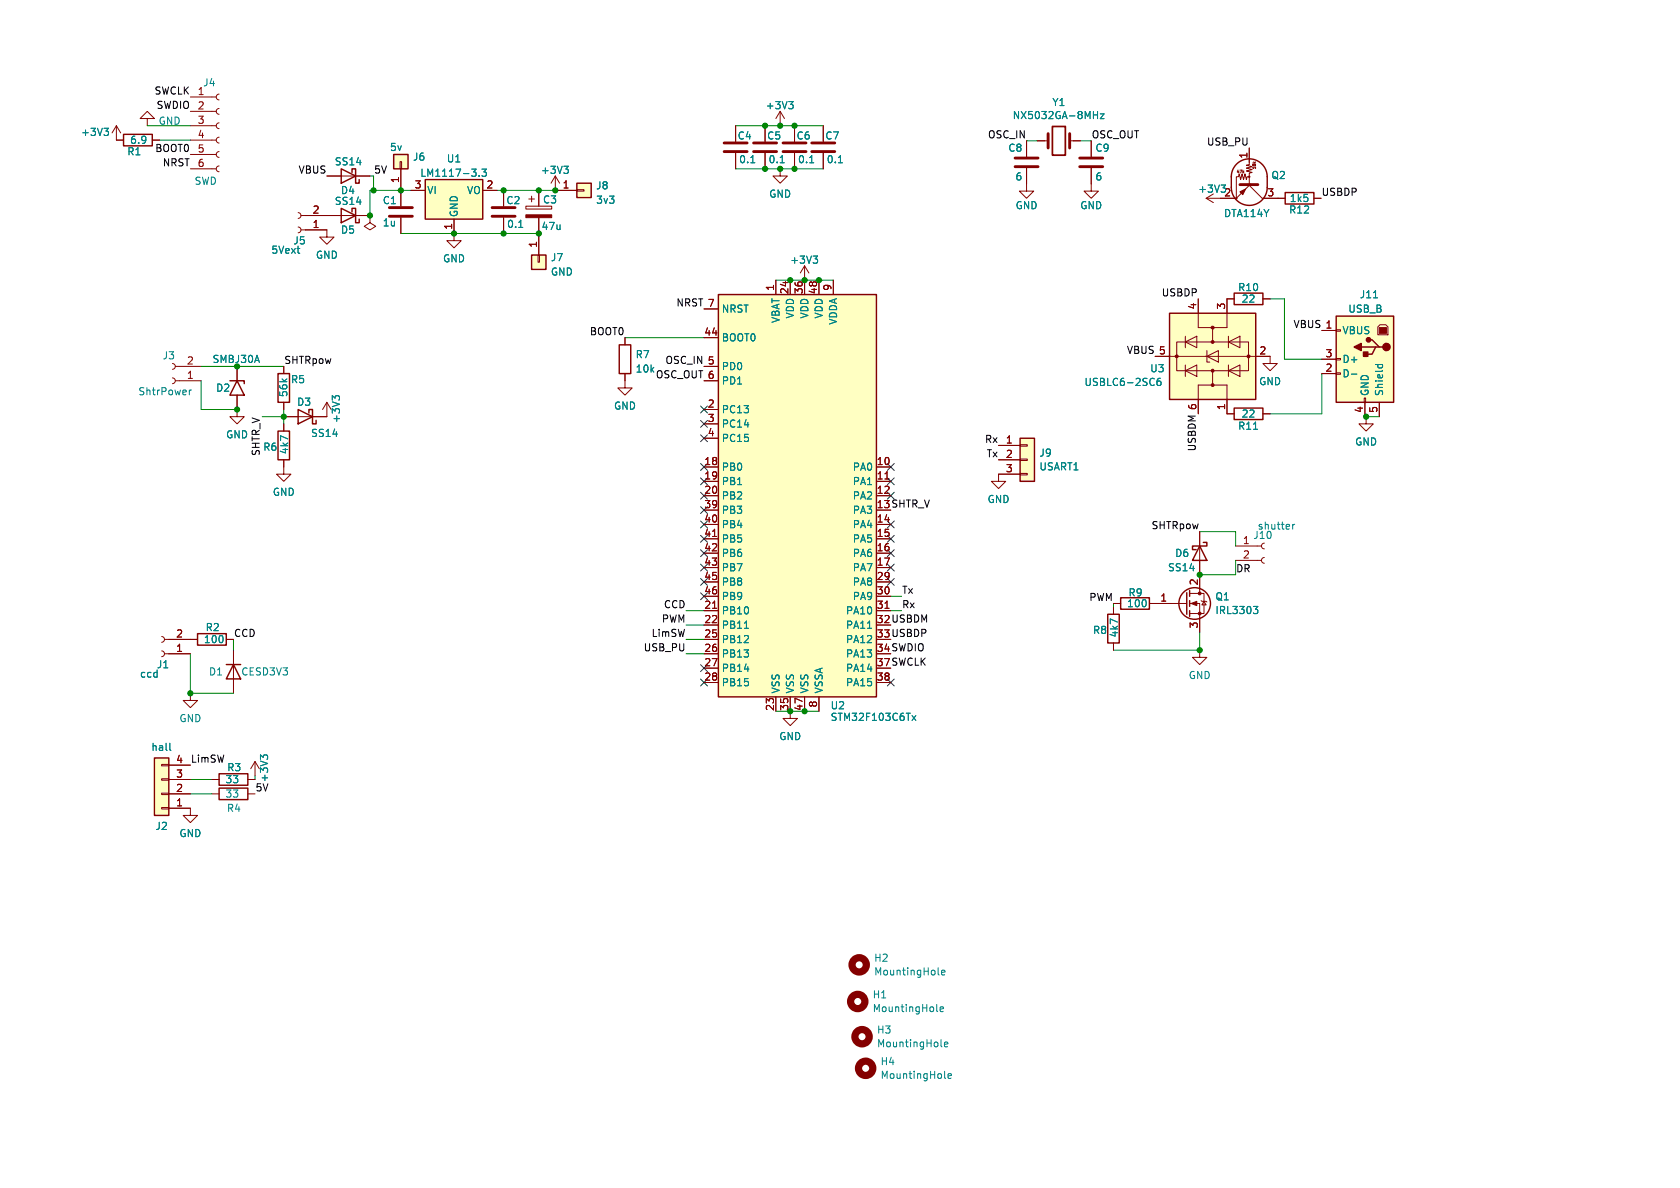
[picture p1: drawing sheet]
<svg xmlns="http://www.w3.org/2000/svg" width="297mm" height="210mm" viewBox="0 0 297 210" stroke-linecap="round" stroke-linejoin="round" font-family="sans-serif">
<g fill="none" stroke="#840000" stroke-width=".18">
<path d="M52.7 37.6l.4 .1 .1 .4-.1 .4-.4 .1M53.2 38.1h4.6M215.8 35.1h2.5M218.9 30l-.2 .4M219.2 30.1h.3l-.2 .5M219.7 30.1v.5M219.8 30.4l.1 .2M219.9 30.2l-.2 .2M220.6 32.5l2.5 2.6h4.1M220.9 31.2h-.4l-.2 .6-.2-1.1-.3 1.1-.2-1.1-.3 1.1-.2-1.1-.2 .5h-.3v3.9l2.5-2.6M220.9 26.2v2.9l-.6 .1 1.1 .3-1.1 .2 1.1 .3-1.1 .2 1.1 .3-.5 .1v1.9M221.5 28.8h.5"/>
<path d="M221.5 29.1v.1M221.6 28.6l.2 .2M222 29.7h-.5M222 28.6l-.2 .2M232.3 35.1h1.3M52.7 40.1l.4 .2 .1 .3-.1 .4-.4 .1M53.2 40.6h4.6"/>
<circle cx="218.6" cy="35.1" r=".13"/>
<circle cx="220.9" cy="31.2" r=".13"/>
</g>
<path d="M52.9 44.8h.1" fill="none" stroke="#008484" stroke-width=".18"/>
<path d="M218.6 29a3.2 3.2 0 0 1 3.5-.7 3.2 3.2 0 0 1 1.9 2.9v1.9a3.2 3.2 0 0 1-3.1 3.2 3.2 3.2 0 0 1-3.2-3.2v-1.9a3.2 3.2 0 0 1 .9-2.2zM227.2 34h5.1v2.1h-5.1z" fill="none" stroke="#840000" stroke-width=".25"/>
<path d="M219.2 32.6h3.2z" fill="#840000" stroke="#840000" stroke-width=".51"/>
<path d="M219.2 33.9l1-.5-.5 1z" fill="#840000" stroke="#840000" stroke-width=".18"/>
<path d="M236.2 55.9h10.2v15.2h-10.2z" fill="#ffffc2"/>
<path d="M218.2 51.8h5.1v2h-5.1zM236.2 55.9h10.2v15.2h-10.2zM240.7 61.3h2.5M241.9 60.1h.7l1.2 1.2h.7M243.8 61.3h-.6l-.6 1.3h-1.3" fill="none" stroke="#840000" stroke-width=".25"/>
<g fill="#840000" stroke="#840000" stroke-width=".25">
<path d="M239.4 61.3l1.3-.6v1.3z"/>
<path d="M241 62.2h.8v.8h-.8z"/>
<circle cx="245.1" cy="61.3" r=".63"/>
<circle cx="241.9" cy="60.1" r=".38"/>
</g>
<path d="M243.8 57.9h1.3v1h-1.3z" fill="#840000" stroke="#840000" stroke-width=".18"/>
<g fill="none" stroke="#840000" stroke-width=".18">
<path d="M216.9 52.8h1.3M223.3 52.8h1.2M233.7 58.4h2.5M236.2 58.3h.8v.2h-.8zM243.6 57.8l.4-.4h1l.4 .4v1.4h-1.8zM224.5 63v1.3h-1.2l1.2 1.2 1.3-1.2h-1.3M233.7 66h2.5M233.7 63.5h2.5M236.2 65.9h.8v.3h-.8zM236.2 63.4h.8v.2h-.8zM241.2 70.4h.2v.7h-.2zM241.3 71.1v2.6"/>
<path d="M243.8 71.1v2.6"/>
</g>
<path d="M242.8 52.6h.7M238.9 66.1h1M243.1 64.4h1.3M243.6 64.4v.4M244.4 64.4v.4" fill="none" stroke="#008484" stroke-width=".18"/>
<path d="M206.8 55.4h15.2v15.2h-15.2z" fill="#ffffc2"/>
<path d="M21.8 23.7h5.1v2.1h-5.1zM60.3 29.8l2.6 1.3-2.6 1.3zM60.3 36.8l2.6 1.3-2.6 1.3zM62.2 30.5v-.7h.7v2.6h.6v-.6M62.2 37.5v-.7h.7v2.6h.6v-.7M206.8 55.4h15.2v15.2h-15.2zM40.6 67.3h2.6v.5M41.9 67.3l1.3 2.6h-2.6zM49.1 66h2.1v5.1h-2.1zM52.7 72.4l2.5 1.3-2.5 1.2zM54.6 73v-.6h.6v2.5h.7v-.6" fill="none" stroke="#840000" stroke-width=".25"/>
<g fill="#840000" stroke="#840000" stroke-width=".18">
<circle cx="214.4" cy="68.1" r=".25"/>
<circle cx="214.4" cy="65.5" r=".25"/>
<circle cx="220.7" cy="63" r=".25"/>
<circle cx="208" cy="63" r=".25"/>
<circle cx="214.4" cy="60.5" r=".25"/>
<circle cx="214.4" cy="57.9" r=".25"/>
</g>
<g fill="none" stroke="#840000" stroke-width=".18">
<path d="M33.7 19.7h4.5M33.7 17.1h4.5M38.7 19.2l-.3 .1-.2 .4 .2 .4 .3 .1M38.7 16.6l-.3 .2-.2 .4 .2 .3 .3 .2M137.9 19.7l-.7 1.3M137.9 19.7v2.5M137.9 19.7l.8 1.3M20.6 22.2v2.6h1.2M20.6 22.2l.7 1.3M20.6 22.2l-.8 1.3M26 21h1.3l-1.3-1.3-1.2 1.3h1.2v1.2M26.9 24.8h1.3"/>
<path d="M33.7 29.8h4.5M33.7 27.3h4.5M33.7 24.8h4.5M33.7 22.2h4.5M38.7 29.3l-.3 .2-.2 .4 .2 .3 .3 .2M38.7 26.8l-.3 .2-.2 .3 .2 .4 .3 .1M38.7 24.3l-.3 .1-.2 .4 .2 .3 .3 .2M38.7 21.7l-.3 .2-.2 .3 .2 .4 .3 .1M57.8 31.1h7.6M57.8 38.1h7.6M65.4 38.1v1.3l1 .6-1 .6-1-.6 1-.6M65.4 38.1h.1"/>
<path d="M130 22.2v2.8M130 27.1v2.7M135.3 22.2v2.8M135.3 27.1v2.7M137.9 29.8v1.3h1.3l-1.3 1.3-1.2-1.3h1.2M140.5 22.2v2.8M140.5 27.1v2.7M145.5 22.2v2.8M145.5 27.1v2.7M213.2 35.1l1.3 .7M213.2 35.1h2.6M214.5 34.3l-1.3 .8"/>
<path d="M57.8 40.6v1.3h1.3l-1.3 1.3-1.3-1.3h1.3M142.2 47l-.7 1.3M142.2 47v2.5M142.2 47l.8 1.3M209.5 59.4v2.1M211.8 52.8v5.1h2.6v2.6M216.9 52.8v5.1h-2.5M217.2 59.4v2.1M30.5 64.3l.3 .1 .2 .4-.2 .3-.3 .2M30.5 66.8l.3 .2 .2 .3-.2 .4-.3 .1M31 64.8h4.6M31 67.3h4.6"/>
<path d="M41.9 64.8v2.5M41.9 69.9v2.5M50.2 64.8v1.2M50.2 71.1v1.3M57.8 71.1l-.8 1.3M57.8 71.1v2.6h-7.6M57.8 71.1l.7 1.3M204.2 63h20.3M208 60.5h12.7v5h-12.7zM209.5 65.5l2.1-1v2zM209.5 60.5l2.1-1.1v2.1zM209.5 64.5v2"/>
<path d="M213.4 63l2-1v2zM213.4 62v2h.5M214.4 65.5v2.6h-2.6v5.1M214.4 68.1h2.5v5.1M217.2 65.5l2-1v2zM217.2 60.5l2-1.1v2.1zM217.2 64.5v2"/>
</g>
<g fill="none" stroke="#008484" stroke-width=".18">
<path d="M139.4 18h.8l-.4 .4M140 18.4l.2 .3v.3l-.2 .2M18.4 22.7h.8l-.5 .5M18.9 23.2l.3 .2v.3l-.3 .2M132.7 28.8h.7M137.9 28.8h.8M143.1 28.8h.8M148.2 28.8h.7M215.9 32.7h.8l-.5 .5M143.8 45.3h.7l-.4 .4M144.3 45.7l.2 .3v.3l-.2 .2M33.5 68.9v.9"/>
<path d="M33.8 68.9l-.3 .3M59.2 70.4l-.5-.5v.8M59.2 70.2l.3-.3h.3l.2 .3M205.1 66.9h-.3a.86 .86 0 0 0 0 1.2l.4-.1 .1-.4-.3-.2h-.3l-.2 .2"/>
</g>
<path d="M128 26.8h4.1M128 25.3h4.1M133.2 26.8h4.1M133.2 25.3h4.1M138.4 26.8h4.1M138.4 25.3h4.1M143.5 26.8h4.1M143.5 25.3h4.1" fill="none" stroke="#840000" stroke-width=".51"/>
<path d="M69.6 27.3h2.5v2.5h-2.5z" fill="#ffffc2"/>
<path d="M70.7 28.6h.3v1.2h-.3zM70.9 29.8v3.9M196.8 107.3v1.3M196.8 113.7v1.2" fill="none" stroke="#840000" stroke-width=".18"/>
<path d="M69.6 27.3h2.5v2.5h-2.5zM195.8 108.6h2.1v5.1h-2.1z" fill="none" stroke="#840000" stroke-width=".25"/>
<path d="M180.3 77.5h2.6v7.6h-2.6z" fill="#ffffc2"/>
<g fill="none" stroke="#840000" stroke-width=".18">
<path d="M98.2 31.1l-.8 1.3M98.2 31.1v2.6M98.2 31.1l.7 1.3M176.5 78.7h3.8M180.3 78.6h1.3v.3h-1.3zM176.5 81.3h3.8M180.3 83.7h1.3v.2h-1.3zM180.3 81.2h1.3v.2h-1.3zM180.3 83.8h-3.8v1.3h-1.2l1.2 1.3 1.3-1.3h-1.3M212.1 94v10.9M218.4 99.1h4.6M218.4 96.5h4.6"/>
<path d="M223.5 98.6l-.3 .1-.2 .4 .2 .3 .3 .2M223.5 96l-.3 .2-.2 .3 .2 .4 .3 .1M196.8 106.7h1.3M203.2 106.7h6.6M210.3 106.7h1.8v5.1M210.3 104.9h2.6v3.6h-2.6M212.1 114.9v1.3h-1.3l1.3 1.3 1.3-1.3h-1.3M212.3 106.2l.2 .1h.7l.2 .1M212.9 106.3l.3 .6h-.7z"/>
</g>
<g fill="none" stroke="#840000" stroke-width=".25">
<path d="M180.3 77.5h2.6v7.6h-2.6zM212.1 96.5l1.3 2.6h-2.6zM212.7 95.9h.7v.6h-2.6v.7h.7M198.1 105.7h5.1v2h-5.1zM209.8 104.8v3.8M210.3 104.4v1M210.3 106.2v1M210.3 108v1"/>
<circle cx="211.2" cy="106.7" r="2.79"/>
</g>
<path d="M99.7 29.4h.8l-.5 .5M100.2 29.9l.3 .2v.3l-.3 .3M228.5 92.7v.8M228.9 92.7l-.4 .2M221.6 107.2h.8l-.5 .5 .4 .1 .1 .4-.3 .3h-.3" fill="none" stroke="#008484" stroke-width=".18"/>
<g fill="#840000" stroke="#840000" stroke-width=".18">
<path d="M210.6 106.7l1-.4v.8z"/>
<circle cx="212.1" cy="108.5" r=".25"/>
<circle cx="212.1" cy="104.9" r=".25"/>
</g>
<path d="M102 32.4h2.5v2.5h-2.5z" fill="#ffffc2"/>
<path d="M98.2 33.7h3.8M102 33.5h1.3v.3h-1.3zM80.3 41.3v1.2h1.2l-1.2 1.3-1.3-1.3h1.3" fill="none" stroke="#840000" stroke-width=".18"/>
<path d="M102 32.4h2.5v2.5h-2.5z" fill="none" stroke="#840000" stroke-width=".25"/>
<path d="M75.2 31.8h10.1v6.9h-10.1z" fill="#ffffc2"/>
<path d="M75.2 31.8h10.1v6.9h-10.1zM218.2 72.1h5.1v2.1h-5.1z" fill="none" stroke="#840000" stroke-width=".25"/>
<g fill="none" stroke="#840000" stroke-width=".18">
<path d="M70.9 33.7v2.7M70.9 38.5v2.8M72.6 33.7h2.6M80.3 38.7v2.6M85.3 33.7h2.6M89 33.7v2.7M89 38.5v2.8M93 36.4h4.5v.6h-4.5zM93.5 35.2h1M94 34.7v1M95.2 33.7v2.7M95.2 38.5v2.8"/>
<path d="M216.9 73.2h1.3M223.3 73.2h1.2"/>
</g>
<path d="M84.7 31v.2M85.2 29.9h.8l-.4 .5 .3 .1v.5l-.2 .2-.5-.2M91.7 40.2h.7M221.6 75.9h.7" fill="none" stroke="#008484" stroke-width=".18"/>
<path d="M68.8 38.2h4.1M68.8 36.7h4.1M87 38.2h4.1M87 36.7h4.1" fill="none" stroke="#840000" stroke-width=".51"/>
<path d="M93 38h4.5v.5h-4.5z" fill="#840000" stroke="#840000" stroke-width=".18"/>
<path d="M94 45.1h2.5v2.5h-2.5z" fill="#ffffc2"/>
<path d="M95.1 45.1h.3v1.3h-.3zM95.2 41.3v3.8M110.5 59.7v1.3M110.5 66v2.6h1.3l-1.3 1.3-1.3-1.3h1.3" fill="none" stroke="#840000" stroke-width=".18"/>
<path d="M94 45.1h2.5v2.5h-2.5zM109.5 61h2v5h-2z" fill="none" stroke="#840000" stroke-width=".25"/>
<path d="M127 52.1h27.9v71.1h-27.9z" fill="#ffffc2"/>
<path d="M127 52.1h27.9v71.1h-27.9zM49.1 76.2h2.1v5.1h-2.1zM34.9 112h5.1v2h-5.1zM40 117.5h2.5M41.3 117.5l1.2 2.5h-2.5z" fill="none" stroke="#840000" stroke-width=".25"/>
<g fill="none" stroke="#840000" stroke-width=".18">
<path d="M181.5 29.7v4.1h1.3l-1.3 1.3-1.3-1.3h1.3M181.5 24.9v2.8M183.4 24.9h1.9M189.1 24.9h1.9M192.9 29.7v4.1h1.3l-1.3 1.3-1.3-1.3h1.3M192.9 24.9v2.8M124.5 59.7h2.5M124.5 54.6h2.5M137.2 49.5v2.6M139.7 49.5v2.6M142.2 49.5v2.6M144.8 49.5v2.6"/>
<path d="M147.3 49.5v2.6M41.9 72.4v1.3h1.3l-1.3 1.2-1.3-1.2h1.3M50.2 74.9v1.3M124.5 72.4h2.5M124.5 74.9h2.5M124.5 77.5h2.5M124.5 64.8h2.5M124.5 67.3h2.5M241.5 73.7v1.2h-1.3l1.3 1.3 1.3-1.3h-1.3M50.2 81.3v2.5h-1.3l1.3 1.3 1.2-1.3h-1.2M124.5 82.6h2.5M124.5 85.1h2.5"/>
<path d="M124.5 87.6h2.5M124.5 92.7h2.5M124.5 95.3h2.5M124.5 97.8h2.5M124.5 90.2h2.5M126 94.8h.7M154.9 82.6h2.6M154.9 85.1h2.6M154.9 87.6h2.6M154.9 92.7h2.6M154.9 95.3h2.6M154.9 97.8h2.6"/>
<path d="M156.5 84.7h.7M28.6 112.5l.3 .2 .2 .3-.2 .4-.3 .1M28.6 115.1l.3 .1 .2 .4-.2 .3-.3 .2M29.1 113h5.8M29.1 115.6h4.6M40 113h1.3M41.3 114.9v7.7M124.5 100.3h2.5M124.5 108h2.5M124.5 110.5h2.5M124.5 113h2.5M124.5 115.6h2.5"/>
<path d="M124.5 118.1h2.5M124.5 102.9h2.5M124.5 105.4h2.5M126 107.5h.7M154.9 100.3h2.6M154.9 108h2.6M154.9 102.9h2.6M154.9 105.4h2.6M156.5 107.5h.7M33.7 122.6v1.2h-1.3l1.3 1.3 1.2-1.3h-1.2M45.1 134.6l-.8 1.3M45.1 134.6v2.6"/>
<path d="M45.1 134.6l.7 1.3M124.5 120.7h2.5M137.2 123.2v2.5M139.7 123.2v3.8h1.3l-1.3 1.3-1.3-1.3h1.3M142.2 123.2v2.5M144.8 123.2v2.5M154.9 120.7h2.6M33.7 142.9v1.2h-1.3l1.3 1.3 1.2-1.3h-1.2"/>
</g>
<g fill="none" stroke="#008484" stroke-width=".18">
<path d="M194 19.7v1.3M193.3 20.3h.7M194.5 20.1h.7l-.7 .9h.7M131.6 111.1h.7M153.4 111.1h.7M46.5 133.9l-.5-.5v.8M46.5 133.7l.3-.3h.3l.2 .3M161.2 126.5l.7 .8M161.9 126.5l-.7 .8M165.6 178.6l.2 .2M165.9 172.2l.1 .2M166.2 178.4l.6-.1-.1-.3h-.3l-.2 .2 .1 .6h.4"/>
<path d="M166.5 171.9l.6-.1-.1-.2-.4-.1-.1 .2v.6h.5M166.4 184.9l.1 .2M167 184.6l.6-.1-.1-.2-.4-.1-.1 .2v.6h.5M167 190.5l.2 .1M167.6 190.2l.6-.1-.1-.2-.3-.1-.2 .2 .1 .6h.4"/>
</g>
<path d="M179.5 29.5h4M179.5 27.9h4M185.3 23.6v2.6M189.1 23.6v2.6M190.9 29.5h4M190.9 27.9h4" fill="none" stroke="#840000" stroke-width=".51"/>
<path d="M186.1 22.4h2.2v5h-2.2z" fill="none" stroke="#840000" stroke-width=".3"/>
<g fill="none" stroke="#840000" stroke-width="1.3">
<circle cx="151.6" cy="177" r="1.27"/>
<circle cx="151.9" cy="170.6" r="1.27"/>
<circle cx="152.4" cy="183.3" r="1.27"/>
<circle cx="153" cy="188.8" r="1.27"/>
</g>
<path d="M27.3 134h2.5v10.1h-2.5z" fill="#ffffc2"/>
<g fill="none" stroke="#840000" stroke-width=".18">
<path d="M20.6 24.8h1.2M26.9 24.8h1.3M54 38.1h6.3M57.8 31.1h2.5M62.9 38.1h2.5M62.9 31.1h2.5M65.4 38.1h.1M70.9 29.8v6.6M70.9 38.5v2.8M72.6 33.7h2.6M80.3 38.7v2.6M85.3 33.7h2.6"/>
<path d="M89 33.7v2.7M89 38.5v2.8M95.2 33.7v2.7M95.2 38.5v6.6M98.2 33.7h3.8M130 22.2v2.8M130 27.1v2.7M135.3 22.2v2.8M135.3 27.1v2.7M140.5 22.2v2.8M140.5 27.1v2.7M145.5 22.2v2.8"/>
<path d="M145.5 27.1v2.7M181.5 24.9v2.8M181.5 29.7v2.8M183.4 24.9h1.3M189.7 24.9h1.3M192.9 24.9v2.8M192.9 29.7v2.8M215.8 35.1h2.5M220.9 26.2v2.5M223.4 35.1h3.8M232.3 35.1h1.3M54 40.6h3.8"/>
<path d="M110.5 59.7v1.3M124.5 59.7h2.5M124.5 54.6h2.5M137.2 49.5v2.6M139.7 49.5v2.6M142.2 49.5v2.6M144.8 49.5v2.6M147.3 49.5v2.6M211.8 52.8v2.6M218.2 52.8h-1.3v2.6M223.3 52.8h1.2M233.7 58.4h2.5"/>
<path d="M41.9 64.8v2.5M41.9 69.9v2.5M50.2 64.8v1.2M50.2 71.1v1.3M50.2 74.9v1.3M50.2 73.7h2.5M55.2 73.7h2.6M110.5 66v1.3M124.5 72.4h2.5M124.5 74.9h2.5M124.5 77.5h2.5M124.5 64.8h2.5"/>
<path d="M124.5 67.3h2.5M176.5 78.7h3.8M204.2 63h2.6M211.8 70.6v2.6M216.9 70.6v2.6h1.3M222 63h2.5M223.3 73.2h1.2M233.7 66h2.5M233.7 63.5h2.5M241.3 71.1v2.6M243.8 71.1v2.6M50.2 81.3v1.3"/>
<path d="M124.5 82.6h2.5M124.5 85.1h2.5M124.5 87.6h2.5M124.5 92.7h2.5M124.5 95.3h2.5M124.5 97.8h2.5M124.5 90.2h2.5M126 94.8h.7M154.9 82.6h2.6M154.9 85.1h2.6M154.9 87.6h2.6M154.9 92.7h2.6"/>
<path d="M154.9 95.3h2.6M154.9 97.8h2.6M156.5 84.7h.7M176.5 81.3h3.8M176.5 83.8h3.8M212.1 94v2.5M212.1 99.1v5M29.8 113h5.1M29.8 115.6h3.9M40 113h1.3M124.5 113h2.5M124.5 115.6h2.5"/>
<path d="M124.5 100.3h2.5M124.5 108h2.5M124.5 110.5h2.5M124.5 118.1h2.5M124.5 102.9h2.5M124.5 105.4h2.5M126 107.5h.7M154.9 100.3h2.6M154.9 108h2.6M154.9 102.9h2.6M154.9 105.4h2.6M156.5 107.5h.7"/>
<path d="M196.8 106.7h1.3M196.8 107.3v1.3M196.8 113.7v1.2M203.2 106.7h3.8M212.1 109.2v2.6M28.6 135.1h1.2v.3h-1.2zM28.6 137.7h1.2v.2h-1.2zM29.8 137.8h3.9M29.8 135.3h3.9M37.5 137.8h1.2M43.8 137.8h1.3M124.5 120.7h2.5"/>
<path d="M137.2 123.2v2.5M139.7 123.2v2.5M142.2 123.2v2.5M144.8 123.2v2.5M154.9 120.7h2.6M28.6 140.2h1.2v.3h-1.2zM28.6 142.7h1.2v.3h-1.2zM29.8 142.9h3.9M29.8 140.3h3.9M37.5 140.3h1.2M43.8 140.3h1.3"/>
</g>
<path d="M27.3 134h2.5v10.1h-2.5zM38.7 136.8h5.1v2h-5.1zM38.7 139.3h5.1v2.1h-5.1z" fill="none" stroke="#840000" stroke-width=".25"/>
<g fill="none" stroke="#008484" stroke-width=".18">
<path d="M139.4 18h.8l-.4 .4M140 18.4l.2 .3v.3l-.2 .2M194 19.7v1.3M18.4 22.7h.8l-.5 .5M18.9 23.2l.3 .2v.3l-.3 .2M84.7 31v.2M85.2 29.9h.8l-.4 .5 .3 .1v.5l-.2 .2-.5-.2M99.7 29.4h.8l-.5 .5M100.2 29.9l.3 .2v.3l-.3 .3M132.7 28.8h.7M137.9 28.8h.8M143.1 28.8h.8"/>
<path d="M148.2 28.8h.7M193.3 20.3h.7M194.5 20.1h.7l-.7 .9h.7M215.9 32.7h.8l-.5 .5M52.9 44.8h.1M91.7 40.2h.7M143.8 45.3h.7l-.4 .4M144.3 45.7l.2 .3v.3l-.2 .2M242.8 52.6h.7M59.2 70.4l-.5-.5v.8M59.2 70.2l.3-.3h.3l.2 .3M205.1 66.9h-.3a.86 .86 0 0 0 0 1.2l.4-.1 .1-.4-.3-.2h-.3l-.2 .2"/>
<path d="M221.6 75.9h.7M238.9 66.1h1M243.1 64.4h1.3M243.6 64.4v.4M244.4 64.4v.4M131.6 111.1h.7M153.4 111.1h.7M221.6 107.2h.8l-.5 .5 .4 .1 .1 .4-.3 .3h-.3M30 131.4v1.1l.2 .2M46.5 133.9l-.5-.5v.8M46.5 133.7l.3-.3h.3l.2 .3M161.2 126.5l.7 .8"/>
<path d="M161.9 126.5l-.7 .8"/>
</g>
<g fill="none" stroke="#008400" stroke-width=".18">
<path d="M26 22.2h7.7M28.2 24.8h5.5M65.4 31.1h.6v2.6M72.6 33.7h-7.2v4.4M87.9 33.7h10.3M130 22.2h15.5M130 29.8h15.5M181.5 24.9h1.9M191 24.9h1.9M70.9 41.3h24.3M110.5 59.7h14M137.2 49.5h10.1"/>
<path d="M224.5 52.8h2.6v10.7h6.6M35.6 64.8h14.6M35.6 67.3v5.1h6.3M46.4 73.7h3.8M50.2 72.4v2.5M233.7 66v7.2h-9.2M241.5 73.7h2.3M212.1 94h6.3v2.5M218.4 99.1v2.5h-6.3M33.7 115.6v7h7.6M41.3 113v1.9M121.3 113h3.2"/>
<path d="M121.3 115.6h3.2M121.3 110.5h3.2M121.3 108h3.2M157.5 108h1.9M157.5 105.4h1.9M196.8 106.7v.6M212.1 111.8v3.1h-15.3M33.7 137.8h3.8M45.1 137.2v.6M137.2 125.7h7.6M33.7 140.3h3.8"/>
</g>
<g fill="none" stroke="#000084" stroke-width=".18">
<path d="M123.9 76.9l1.2 1.2M123.9 74.3l1.2 1.2M123.9 71.8l1.2 1.2M125.1 76.9l-1.2 1.2M125.1 74.3l-1.2 1.2M125.1 71.8l-1.2 1.2M123.9 99.7l1.2 1.2M123.9 97.2l1.2 1.2M123.9 94.6l1.2 1.3M123.9 89.6l1.2 1.2M123.9 92.1l1.2 1.2M123.9 87l1.2 1.2"/>
<path d="M123.9 81.9l1.2 1.3M123.9 84.5l1.2 1.2M125.1 99.7l-1.2 1.2M125.1 97.2l-1.2 1.2M125.1 94.6l-1.2 1.3M125.1 89.6l-1.2 1.2M125.1 92.1l-1.2 1.2M125.1 87l-1.2 1.2M125.1 81.9l-1.2 1.3M125.1 84.5l-1.2 1.2M156.9 84.5l1.2 1.2M156.9 87l1.2 1.2"/>
<path d="M156.9 97.2l1.2 1.2M156.9 99.7l1.2 1.2M156.9 81.9l1.2 1.3M156.9 92.1l1.2 1.2M156.9 94.6l1.2 1.3M158.1 84.5l-1.2 1.2M158.1 87l-1.2 1.2M158.1 97.2l-1.2 1.2M158.1 99.7l-1.2 1.2M158.1 81.9l-1.2 1.3M158.1 92.1l-1.2 1.2M158.1 94.6l-1.2 1.3"/>
<path d="M123.9 104.8l1.2 1.2M123.9 102.3l1.2 1.2M123.9 117.5l1.2 1.2M125.1 117.5l-1.2 1.2M125.1 104.8l-1.2 1.2M125.1 102.3l-1.2 1.2M156.9 102.3l1.2 1.2M158.1 102.3l-1.2 1.2M123.9 120l1.2 1.3M125.1 120l-1.2 1.3M156.9 120l1.2 1.3M158.1 120l-1.2 1.3"/>
</g>
<g fill="#008400" stroke="#008400" stroke-width=".18">
<circle cx="142.2" cy="125.7" r=".46"/>
<circle cx="139.7" cy="125.7" r=".46"/>
<circle cx="41.9" cy="72.4" r=".46"/>
<circle cx="33.7" cy="122.6" r=".46"/>
<circle cx="142.2" cy="49.5" r=".46"/>
<circle cx="144.8" cy="49.5" r=".46"/>
<circle cx="139.7" cy="49.5" r=".46"/>
<circle cx="140.5" cy="22.2" r=".46"/>
<circle cx="137.9" cy="22.2" r=".46"/>
<circle cx="135.3" cy="22.2" r=".46"/>
<circle cx="140.5" cy="29.8" r=".46"/>
<circle cx="137.9" cy="29.8" r=".46"/>
<circle cx="135.3" cy="29.8" r=".46"/>
<circle cx="50.2" cy="73.7" r=".46"/>
<circle cx="66" cy="33.7" r=".46"/>
<circle cx="41.9" cy="64.8" r=".46"/>
<circle cx="241.5" cy="73.7" r=".46"/>
<circle cx="95.2" cy="41.3" r=".46"/>
<circle cx="65.4" cy="38.1" r=".46"/>
<circle cx="70.9" cy="33.7" r=".46"/>
<circle cx="89" cy="33.7" r=".46"/>
<circle cx="89" cy="41.3" r=".46"/>
<circle cx="80.3" cy="41.3" r=".46"/>
<circle cx="98.2" cy="33.7" r=".46"/>
<circle cx="95.2" cy="33.7" r=".46"/>
<circle cx="212.1" cy="114.9" r=".46"/>
<circle cx="212.1" cy="101.6" r=".46"/>
</g>
<g font-size="1.8">
<text x="27.2" y="16.8">SWCLK</text>
<text x="27.6" y="19.3">SWDIO</text>
<text x="27.3" y="27">BOOT0</text>
<text x="28.7" y="29.5">NRST</text>
<text x="174.6" y="24.5">OSC_IN</text>
<text x="192.9" y="24.5">OSC_OUT</text>
<text x="213.3" y="25.8">USB_PU</text>
<text x="52.7" y="30.8">VBUS</text>
<text x="66" y="30.8">5V</text>
<text x="233.6" y="34.7">USBDP</text>
<text x="205.3" y="52.5">USBDP</text>
<text x="104.2" y="59.3">BOOT0</text>
<text x="119.5" y="54.3">NRST 7</text>
<text x="228.6" y="58.1">VBUS 1</text>
<text x="50.2" y="64.4">SHTRpow</text>
<text x="117.5" y="64.4">OSC_IN 5</text>
<text x="199.1" y="62.6">VBUS 5</text>
<text x="115.9" y="67">OSC_OUT 6</text>
<text x="46" y="80.7" transform="rotate(-90 46 80.7)">SHTR_V</text>
<text x="174" y="78.4">Rx</text>
<text x="174.3" y="80.9">Tx</text>
<text x="211.5" y="79.9" transform="rotate(-90 211.5 79.9)">USBDM 6</text>
<text x="203.5" y="93.6">SHTRpow</text>
<text x="218.4" y="101.3">DR</text>
<text x="117.3" y="107.6">CCD</text>
<text x="159.4" y="105.1">Tx</text>
<text x="159.4" y="107.6">Rx</text>
<text x="192.5" y="106.3">PWM</text>
<text x="41.3" y="112.7">CCD</text>
<text x="115.1" y="112.7">LimSW</text>
<text x="116.9" y="110.1">PWM</text>
<text x="113.7" y="115.2">USB_PU</text>
<text x="33.7" y="134.9">LimSW</text>
<text x="45.1" y="140">5V</text>
</g>
<g font-size="1.8" fill="#840000">
<text x="34.9" y="16.9">1</text>
<text x="34.9" y="19.4">2</text>
<text x="34.9" y="22">3</text>
<text x="34.9" y="24.5">4</text>
<text x="34.9" y="27.1">5</text>
<text x="34.9" y="29.6">6</text>
<text x="220.6" y="28.1" transform="rotate(-90 220.6 28.1)">1</text>
<text x="70.6" y="32.5" transform="rotate(-90 70.6 32.5)">1</text>
<text x="73.2" y="33.4">3</text>
<text x="85.9" y="33.4">2</text>
<text x="99.4" y="33.4">1</text>
<text x="224" y="34.8">3</text>
<text x="55.2" y="40.4">1</text>
<text x="55.2" y="37.8">2</text>
<text x="80" y="40.7" transform="rotate(-90 80 40.7)">1</text>
<text x="95" y="43.9" transform="rotate(-90 95 43.9)">1</text>
<text x="136.9" y="51.5" transform="rotate(-90 136.9 51.5)">1</text>
<text x="139.4" y="52.1" transform="rotate(-90 139.4 52.1)">24</text>
<text x="142" y="52.1" transform="rotate(-90 142 52.1)">36</text>
<text x="144.5" y="52.1" transform="rotate(-90 144.5 52.1)">48</text>
<text x="147.1" y="51.5" transform="rotate(-90 147.1 51.5)">9</text>
<text x="124.4" y="59.4">44</text>
<text x="125" y="54.4">7</text>
<text x="211.6" y="54.8" transform="rotate(-90 211.6 54.8)">4</text>
<text x="216.7" y="54.8" transform="rotate(-90 216.7 54.8)">3</text>
<text x="234.2" y="58.2">1</text>
<text x="32.9" y="64.5">2</text>
<text x="125" y="64.5">5</text>
<text x="204.8" y="62.7">5</text>
<text x="222.6" y="62.7">2</text>
<text x="234.2" y="65.8">2</text>
<text x="234.2" y="63.2">3</text>
<text x="32.9" y="67.1">1</text>
<text x="125" y="67.1">6</text>
<text x="125" y="72.1">2</text>
<text x="125" y="74.7">3</text>
<text x="125" y="77.2">4</text>
<text x="211.6" y="72.6" transform="rotate(-90 211.6 72.6)">6</text>
<text x="216.7" y="72.6" transform="rotate(-90 216.7 72.6)">1</text>
<text x="241" y="73.1" transform="rotate(-90 241 73.1)">4</text>
<text x="243.6" y="73.1" transform="rotate(-90 243.6 73.1)">5</text>
<text x="124.4" y="82.3">18</text>
<text x="154.9" y="82.3">10</text>
<text x="177.7" y="78.5">1</text>
<text x="177.7" y="81">2</text>
<text x="177.7" y="83.6">3</text>
<text x="124.4" y="84.8">19</text>
<text x="124.4" y="87.4">20</text>
<text x="124.4" y="89.9">39</text>
<text x="154.9" y="84.8">11</text>
<text x="154.9" y="87.4">12</text>
<text x="154.9" y="89.9">13 SHTR_V</text>
<text x="154.9" y="89.9">13</text>
<text x="124.4" y="92.5">40</text>
<text x="124.4" y="95">41</text>
<text x="154.9" y="92.5">14</text>
<text x="154.9" y="95">15</text>
<text x="124.4" y="97.5">42</text>
<text x="124.4" y="100.1">43</text>
<text x="154.9" y="97.5">16</text>
<text x="154.9" y="100.1">17</text>
<text x="219.6" y="96.3">1</text>
<text x="219.6" y="98.8">2</text>
<text x="124.4" y="107.7">21</text>
<text x="124.4" y="102.6">45</text>
<text x="124.4" y="105.2">46</text>
<text x="154.9" y="102.6">29</text>
<text x="154.9" y="105.2">30</text>
<text x="154.9" y="107.7">31</text>
<text x="205" y="106.4">1</text>
<text x="211.8" y="103.6" transform="rotate(-90 211.8 103.6)">2</text>
<text x="31" y="112.8">2</text>
<text x="124.4" y="110.2">22</text>
<text x="124.4" y="112.8">25</text>
<text x="154.9" y="110.2">32 USBDM</text>
<text x="154.9" y="112.8">33 USBDP</text>
<text x="154.9" y="110.2">32</text>
<text x="154.9" y="112.8">33</text>
<text x="211.8" y="111.2" transform="rotate(-90 211.8 111.2)">3</text>
<text x="31" y="115.3">1</text>
<text x="124.4" y="115.3">26</text>
<text x="124.4" y="117.9">27</text>
<text x="154.9" y="115.3">34 SWDIO</text>
<text x="154.9" y="117.9">37 SWCLK</text>
<text x="154.9" y="115.3">34</text>
<text x="154.9" y="117.9">37</text>
<text x="124.4" y="120.4">28</text>
<text x="136.9" y="125.8" transform="rotate(-90 136.9 125.8)">23</text>
<text x="139.4" y="125.8" transform="rotate(-90 139.4 125.8)">35</text>
<text x="142" y="125.8" transform="rotate(-90 142 125.8)">47</text>
<text x="144.5" y="125.2" transform="rotate(-90 144.5 125.2)">8</text>
<text x="154.9" y="120.4">38</text>
<text x="31" y="137.5">3</text>
<text x="31" y="135">4</text>
<text x="31" y="142.6">1</text>
<text x="31" y="140.1">2</text>
</g>
<g font-size="1.8" fill="#008484">
<text x="35.8" y="15.5">J4</text>
<text x="27.9" y="22.3">GND</text>
<text x="135.3" y="19.5">+3V3</text>
<text x="178.9" y="21.3">NX5032GA-8MHz</text>
<text x="185.9" y="18.9">Y1</text>
<text x="14.2" y="24.2">+3V3</text>
<text x="22.4" y="27.7">R1</text>
<text x="22.9" y="25.6">6.9</text>
<text x="59.1" y="29.4">SS14</text>
<text x="68.8" y="26.9">5v</text>
<text x="72.9" y="28.6">J6</text>
<text x="78.9" y="28.9">U1</text>
<text x="130.3" y="24.9">C4</text>
<text x="130.6" y="29.1">0.1</text>
<text x="135.5" y="24.9">C5</text>
<text x="135.8" y="29.1">0.1</text>
<text x="140.7" y="24.9">C6</text>
<text x="141" y="29.1">0.1</text>
<text x="145.8" y="24.9">C7</text>
<text x="146.1" y="29.1">0.1</text>
<text x="178.2" y="27">C8</text>
<text x="193.6" y="27">C9</text>
<text x="34.3" y="32.9">SWD</text>
<text x="60.2" y="34.5">D4</text>
<text x="74.2" y="31.5">LM1117-3.3</text>
<text x="75.4" y="34.5">VI</text>
<text x="82.5" y="34.5">VO</text>
<text x="95.5" y="30.9">+3V3</text>
<text x="105.3" y="33.7">J8</text>
<text x="135.9" y="35.2">GND</text>
<text x="179.4" y="32.1">6</text>
<text x="193.6" y="32.1">6</text>
<text x="211.7" y="34.3">+3V3</text>
<text x="216.3" y="34.8">2</text>
<text x="224.7" y="31.9">Q2</text>
<text x="227.9" y="35.9">1k5</text>
<text x="59.1" y="36.4">SS14</text>
<text x="60.2" y="41.5">D5</text>
<text x="67.6" y="36.3">C1</text>
<text x="67.6" y="40.2">1u</text>
<text x="81.1" y="38.5" transform="rotate(-90 81.1 38.5)">GND</text>
<text x="89.4" y="36.3">C2</text>
<text x="89.5" y="40.5">0.1</text>
<text x="95.6" y="40.9">47u</text>
<text x="95.9" y="36.2">C3</text>
<text x="105.3" y="36.2">3v3</text>
<text x="179.4" y="37.2">GND</text>
<text x="190.9" y="37.2">GND</text>
<text x="216.3" y="38.6">DTA114Y</text>
<text x="227.8" y="37.9">R12</text>
<text x="47.9" y="45.1">5Vext</text>
<text x="51.8" y="43.4">J5</text>
<text x="55.7" y="45.9">GND</text>
<text x="78.2" y="46.6">GND</text>
<text x="97.3" y="46.4">J7</text>
<text x="139.6" y="46.8">+3V3</text>
<text x="97.3" y="48.9">GND</text>
<text x="218.8" y="51.7">R10</text>
<text x="219.4" y="53.7">22</text>
<text x="240.3" y="52.9">J11</text>
<text x="127.5" y="55.5">NRST</text>
<text x="138" y="57.2" transform="rotate(-90 138 57.2)">VBAT</text>
<text x="140.6" y="56.4" transform="rotate(-90 140.6 56.4)">VDD</text>
<text x="143.1" y="56.4" transform="rotate(-90 143.1 56.4)">VDD</text>
<text x="145.6" y="56.4" transform="rotate(-90 145.6 56.4)">VDD</text>
<text x="148.2" y="57.5" transform="rotate(-90 148.2 57.5)">VDDA</text>
<text x="237.2" y="59.3">VBUS</text>
<text x="238.3" y="55.5">USB_B</text>
<text x="28.7" y="63.7">J3</text>
<text x="37.5" y="64.4">SMBJ30A</text>
<text x="112.3" y="63.5">R7</text>
<text x="127.5" y="60.6">BOOT0</text>
<text x="127.5" y="65.6">PD0</text>
<text x="237.2" y="64.4">D+</text>
<text x="24.4" y="70.1">ShtrPower</text>
<text x="38.1" y="69.4">D2</text>
<text x="51" y="70.3" transform="rotate(-90 51 70.3)">56k</text>
<text x="51.3" y="67.9">R5</text>
<text x="52.4" y="71.9">D3</text>
<text x="112.3" y="66.1">10k</text>
<text x="127.5" y="68.2">PD1</text>
<text x="191.6" y="68.4">USBLC6-2SC6</text>
<text x="203.2" y="66">U3</text>
<text x="222.5" y="68.3">GND</text>
<text x="237.2" y="66.9">D-</text>
<text x="242.2" y="70.1" transform="rotate(-90 242.2 70.1)">GND</text>
<text x="244.7" y="70.1" transform="rotate(-90 244.7 70.1)">Shield</text>
<text x="39.9" y="77.7">GND</text>
<text x="54.9" y="77.4">SS14</text>
<text x="60.3" y="74.9" transform="rotate(-90 60.3 74.9)">+3V3</text>
<text x="108.5" y="72.6">GND</text>
<text x="127.5" y="73.3">PC13</text>
<text x="127.5" y="75.8">PC14</text>
<text x="218.8" y="76.2">R11</text>
<text x="219.4" y="74">22</text>
<text x="46.4" y="79.9">R6</text>
<text x="51.2" y="80.4" transform="rotate(-90 51.2 80.4)">4k7</text>
<text x="127.5" y="83.4">PB0</text>
<text x="127.5" y="78.3">PC15</text>
<text x="150.7" y="83.4">PA0</text>
<text x="183.7" y="80.9">J9</text>
<text x="183.7" y="83.4">USART1</text>
<text x="239.5" y="79">GND</text>
<text x="48.1" y="87.9">GND</text>
<text x="127.5" y="86">PB1</text>
<text x="127.5" y="88.5">PB2</text>
<text x="150.7" y="86">PA1</text>
<text x="150.7" y="88.5">PA2</text>
<text x="174.5" y="89.1">GND</text>
<text x="127.5" y="91">PB3</text>
<text x="127.5" y="93.6">PB4</text>
<text x="150.7" y="91">PA3</text>
<text x="150.7" y="93.6">PA4</text>
<text x="221.5" y="95.5">J10</text>
<text x="222.3" y="93.8">shutter</text>
<text x="127.5" y="96.1">PB5</text>
<text x="127.5" y="98.7">PB6</text>
<text x="127.5" y="101.2">PB7</text>
<text x="150.7" y="96.1">PA5</text>
<text x="150.7" y="98.7">PA6</text>
<text x="150.7" y="101.2">PA7</text>
<text x="206.4" y="101.2">SS14</text>
<text x="207.7" y="98.7">D6</text>
<text x="127.5" y="103.7">PB8</text>
<text x="127.5" y="106.3">PB9</text>
<text x="150.7" y="103.7">PA8</text>
<text x="150.7" y="106.3">PA9</text>
<text x="199.1" y="107.5">100</text>
<text x="199.4" y="105.6">R9</text>
<text x="214.8" y="106.3">Q1</text>
<text x="36" y="113.9">100</text>
<text x="36.3" y="111.8">R2</text>
<text x="127.5" y="108.8">PB10</text>
<text x="127.5" y="111.4">PB11</text>
<text x="127.5" y="113.9">PB12</text>
<text x="149.5" y="108.8">PA10</text>
<text x="149.5" y="111.4">PA11</text>
<text x="149.5" y="113.9">PA12</text>
<text x="193.1" y="112.3">R8</text>
<text x="197.8" y="112.8" transform="rotate(-90 197.8 112.8)">4k7</text>
<text x="214.8" y="108.8">IRL3303</text>
<text x="24.7" y="120">ccd</text>
<text x="27.6" y="118.3">J1</text>
<text x="36.8" y="119.6">D1</text>
<text x="42.6" y="119.6">CESD3V3</text>
<text x="127.5" y="116.4">PB13</text>
<text x="127.5" y="119">PB14</text>
<text x="149.5" y="116.4">PA13</text>
<text x="149.5" y="119">PA14</text>
<text x="127.5" y="121.5">PB15</text>
<text x="138" y="122.7" transform="rotate(-90 138 122.7)">VSS</text>
<text x="140.6" y="122.7" transform="rotate(-90 140.6 122.7)">VSS</text>
<text x="143.1" y="122.7" transform="rotate(-90 143.1 122.7)">VSS</text>
<text x="145.6" y="122.7" transform="rotate(-90 145.6 122.7)">VSSA</text>
<text x="146.7" y="125.6">U2</text>
<text x="149.5" y="121.5">PA15</text>
<text x="210.1" y="120.2">GND</text>
<text x="31.6" y="127.9">GND</text>
<text x="137.7" y="131">GND</text>
<text x="146.7" y="127.6">STM32F103C6Tx</text>
<text x="26.7" y="132.9">hall</text>
<text x="40.1" y="136.5">R3</text>
<text x="39.8" y="138.7">33</text>
<text x="39.8" y="141.2">33</text>
<text x="40" y="143.7">R4</text>
<text x="47.6" y="138.4" transform="rotate(-90 47.6 138.4)">+3V3</text>
<text x="27.4" y="146.9">J2</text>
<text x="31.6" y="148.2">GND</text>
<text x="154.4" y="170.2">H2</text>
<text x="154.4" y="172.6">MountingHole</text>
<text x="154.2" y="176.7">H1</text>
<text x="154.2" y="179.1">MountingHole</text>
<text x="154.9" y="182.9">H3</text>
<text x="154.9" y="185.3">MountingHole</text>
<text x="155.6" y="188.5">H4</text>
<text x="155.6" y="190.9">MountingHole</text>
</g>
<g font-size=".7" fill="#840000">
<text x="218.5" y="30.8">47k</text>
<text x="222.2" y="30.1" transform="rotate(-90 222.2 30.1)">10k</text>
</g>
</svg>
